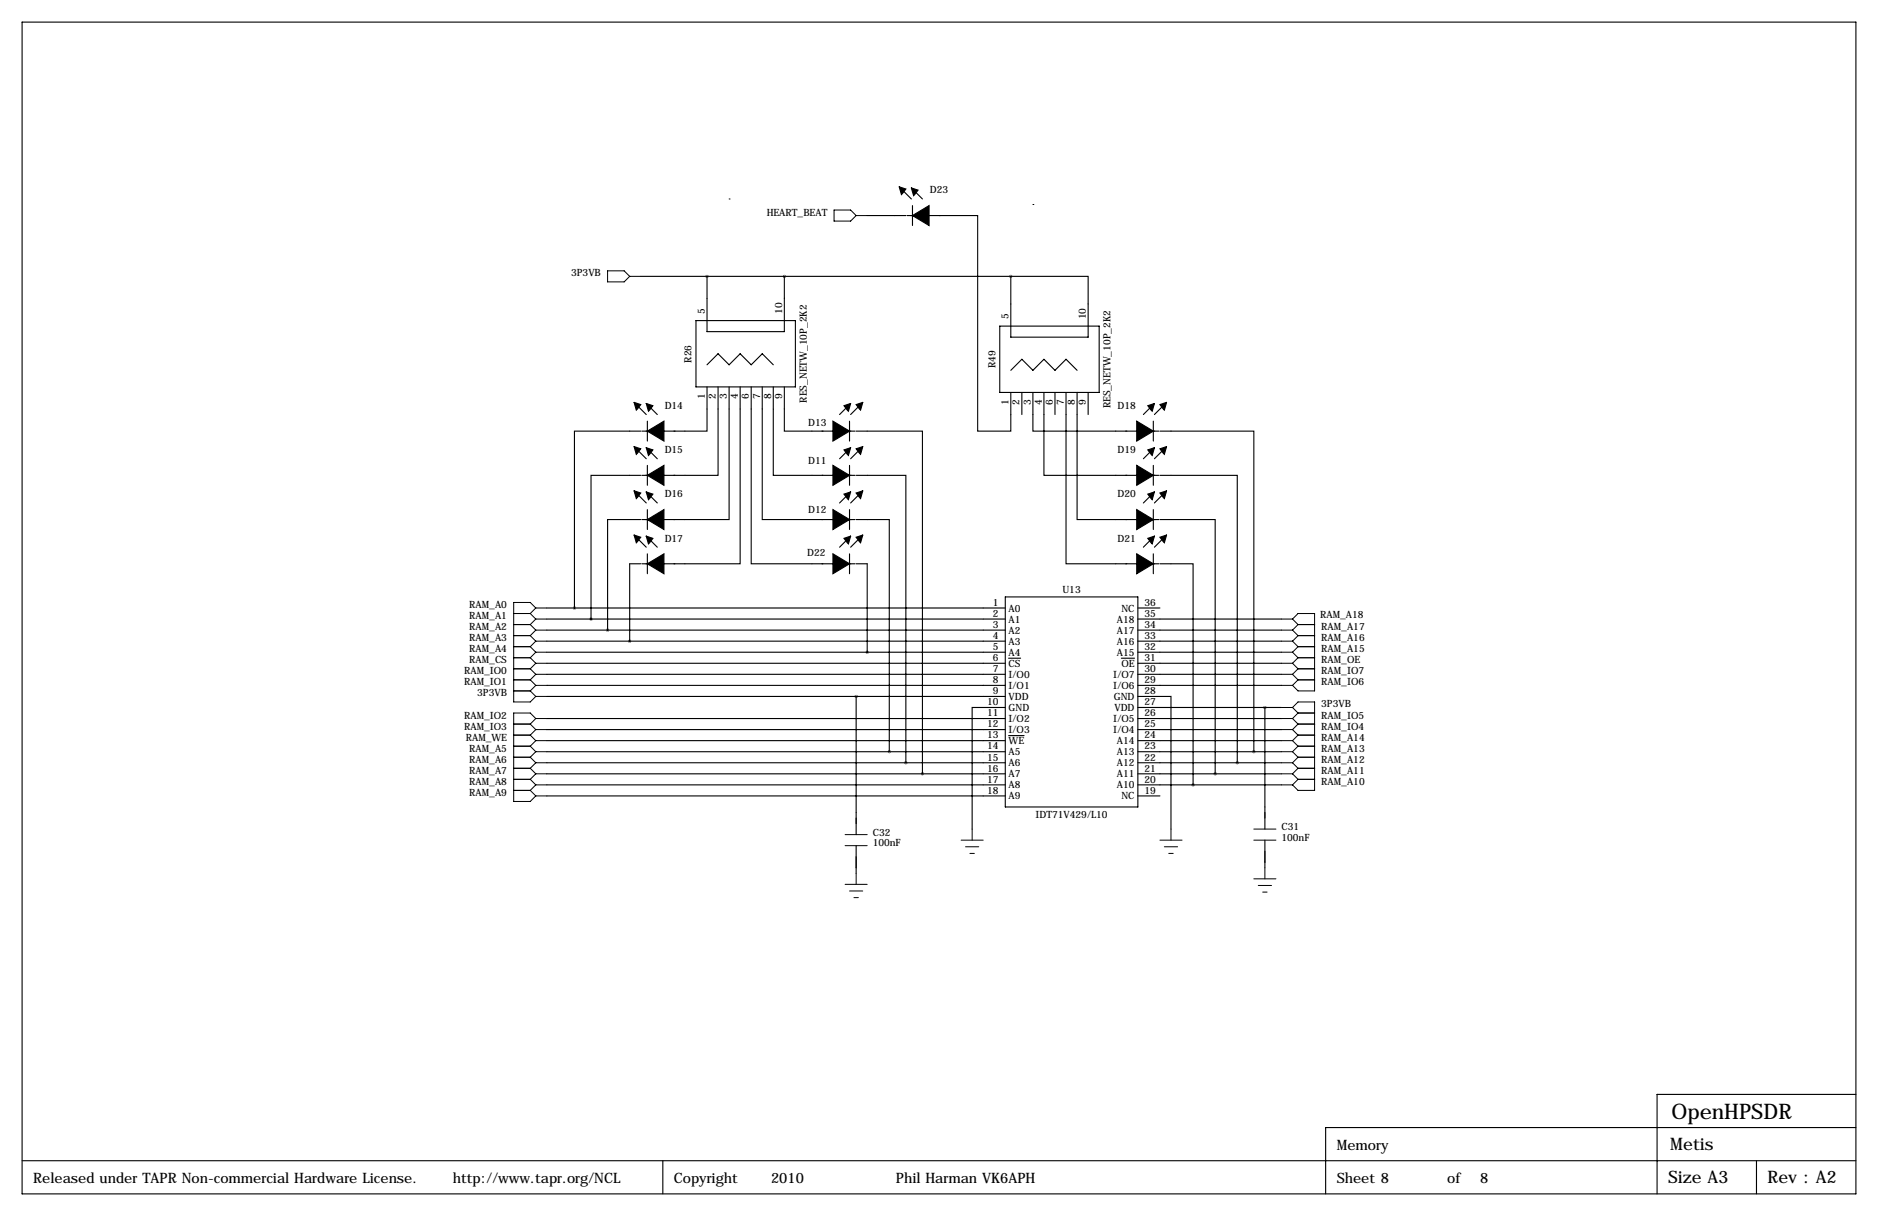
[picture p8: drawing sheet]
<svg xmlns="http://www.w3.org/2000/svg" width="432mm" height="279mm" viewBox="0 0 432 279" stroke-linecap="round" stroke-linejoin="round" font-family="sans-serif">
<g fill="none" stroke="#000" stroke-width=".25">
<path d="M5.1 5.1h421.6v269.2h-421.6zM199.4 49.5h8.9M207 43.2l2.5 2.5M208.5 49.5h16.3v49.6h7.6v-8.9M209.5 43.2l2.6 2.5M209.8 47.2v4.6M147.3 63.5h85.1M160 73.7h22.9v15.2h-22.9zM162.6 63.5v12.7h17.7v-12.7M229.9 74.9h22.8v15.3h-22.8zM232.4 63.5h17.8v14h-17.8zM146 92.7l2.6 2.5"/>
<path d="M147.3 99.1h-15.2v40.6M148.6 92.7l2.5 2.5M148.8 96.8v4.5M162.6 88.9v10.2h-15M162.6 83.8l2.5-2.5 2.5 2.5 2.6-2.5 2.5 2.5 2.6-2.5 2.5 2.5M165.1 88.9v20.3h-17.5M167.6 88.9v30.5h-20M170.2 88.9v40.6h-22.6M172.7 88.9v40.6h23.9M175.3 88.9v30.5h21.3M177.8 88.9v20.3h18.8M180.3 88.9v10.2h16.3"/>
<path d="M195.3 96.8v4.5M195.6 92.7l-2.6 2.5M196.8 99.1h15.3v78.7M198.1 92.7l-2.5 2.5M232.4 85.1l2.5-2.6 2.6 2.6 2.5-2.6 2.6 2.6 2.5-2.6 2.5 2.6M234.9 90.2v5M237.5 90.2v8.9h28.9M240 90.2v19h26.4M242.6 90.2v5M245.1 90.2v39.3h21.3M247.6 90.2v29.2h18.8M250.2 90.2v5"/>
<path d="M265.2 96.8v4.5M265.4 92.7l-2.5 2.5M266.7 99.1h21.6v73.6M268 92.7l-2.6 2.5M146 102.9l2.6 2.5M146 113l2.6 2.6M147.3 109.2h-11.4v33M147.3 119.4h-7.6v25.4M148.6 102.9l2.5 2.5M148.6 113l2.5 2.6M148.8 106.9v4.6M148.8 117.1v4.6"/>
<path d="M195.3 106.9v4.6M195.3 117.1v4.6M195.6 102.9l-2.6 2.5M195.6 113l-2.6 2.6M196.8 119.4h7.7v53.3M196.8 109.2h11.5v66.1M198.1 102.9l-2.5 2.5M198.1 113l-2.5 2.6M265.2 106.9v4.6M265.2 117.1v4.6M265.4 102.9l-2.5 2.5M265.4 113l-2.5 2.6"/>
<path d="M266.7 119.4h12.7v58.4M266.7 109.2h17.8v66.1M268 102.9l-2.6 2.5M268 113l-2.6 2.6M125.7 139.7h105.4M146 123.2l2.6 2.5M147.3 129.5h-2.5v17.8M148.6 123.2l2.5 2.5M148.8 127.3v4.5M195.3 127.3v4.5M195.6 123.2l-2.6 2.5M196.8 129.5h2.6v20.4"/>
<path d="M198.1 123.2l-2.5 2.5M231.1 137.2h30.5v48.2h-30.5zM261.6 139.7h5.1M265.2 127.3v4.5M265.4 123.2l-2.5 2.5M266.7 129.5h7.6v50.8M268 123.2l-2.6 2.5M125.7 142.2h105.4M125.7 144.8h105.4M125.7 147.3h105.4M125.7 149.9h105.4M125.7 152.4h105.4"/>
<path d="M125.7 154.9h105.4M125.7 157.5h105.4M231.9 151.2h2.8M257.8 151.2h3.1M261.6 142.2h33M261.6 144.8h33M261.6 147.3h33M261.6 149.9h33M261.6 152.4h33M261.6 154.9h33M261.6 157.5h33M125.7 160h105.4"/>
<path d="M125.7 165.1h105.4M125.7 167.6h105.4M125.7 170.2h105.4M125.7 172.7h105.4M125.7 175.3h105.4M125.7 177.8h105.4M196.8 160v31.8M231.1 162.6h-7.6v27.9M231.9 169h3.6M261.6 160h7.6v30.5M261.6 162.6h33M261.6 165.1h33"/>
<path d="M261.6 167.6h33M261.6 170.2h33M261.6 172.7h33M261.6 175.3h33M261.6 177.8h33M290.8 162.6v27.9M125.7 180.3h105.4M125.7 182.9h105.4M196.8 194.3v6.4M261.6 180.3h33M261.6 182.9h5.1M290.8 193v6.4"/>
<path d="M426.7 259.1h-121.9v15.2M426.7 251.5h-45.7v22.8M5.1 266.7h421.6M152.4 266.7v7.6M403.9 266.7v7.6"/>
</g>
<g fill="none" stroke="#000" stroke-width=".23">
<path d="M167.6 45.7h.1M191.8 48.3h3.8l1.2 1.2-1.2 1.3h-3.8zM196.8 49.5h2.6M237.5 47h.1M139.7 62.2h3.8l1.3 1.3-1.3 1.3h-3.8zM144.8 63.5h2.5M123.2 139.7h2.5M123.2 139.7l-1.3 1.3M123.2 139.7l-1.3-1.3h-3.8v22.9h3.8l1.3-1.3M118.1 141h3.8M118.1 143.5h3.8M118.1 146h3.8"/>
<path d="M118.1 148.6h3.8M118.1 151.1h3.8M118.1 153.7h3.8M118.1 156.2h3.8M118.1 158.8h3.8M121.9 141l1.3 1.2M121.9 143.5l1.3 1.3M121.9 146l1.3 1.3M121.9 148.6l1.3 1.3M121.9 151.1l1.3 1.3M121.9 153.7l1.3 1.2M121.9 156.2l1.3 1.3"/>
<path d="M121.9 158.8l1.3 1.2M123.2 142.2h2.5M123.2 142.2l-1.3 1.3M123.2 144.8h2.5M123.2 144.8l-1.3 1.2M123.2 147.3h2.5M123.2 147.3l-1.3 1.3M123.2 149.9h2.5M123.2 149.9l-1.3 1.2M123.2 152.4h2.5M123.2 152.4l-1.3 1.3M123.2 154.9h2.5"/>
<path d="M123.2 154.9l-1.3 1.3M123.2 157.5h2.5M123.2 157.5l-1.3 1.3M294.6 142.2h2.6M294.6 144.8h2.6M294.6 147.3h2.6M294.6 149.9h2.6M294.6 152.4h2.6M294.6 154.9h2.6M294.6 157.5h2.6M297.2 142.2l1.2-1.2h3.9v17.8h-3.9l-1.2-1.3M297.2 154.9l1.2 1.3"/>
<path d="M297.2 152.4l1.2 1.3M297.2 149.9l1.2 1.2M297.2 147.3l1.2 1.3M297.2 144.8l1.2 1.2M297.2 142.2l1.2 1.3M298.4 143.5h3.9M298.4 146h3.9M298.4 148.6h3.9M298.4 151.1h3.9M298.4 153.7h3.9M298.4 156.2h3.9M298.4 156.2l-1.2 1.3"/>
<path d="M298.4 153.7l-1.2 1.2M298.4 151.1l-1.2 1.3M298.4 148.6l-1.2 1.3M298.4 146l-1.2 1.3M298.4 143.5l-1.2 1.3M118.1 166.4h3.8M118.1 168.9h3.8M118.1 171.4h3.8M118.1 174h3.8M118.1 176.5h3.8M118.1 179.1h3.8M121.9 166.4l1.3 1.2"/>
<path d="M121.9 168.9l1.3 1.3M121.9 171.4l1.3 1.3M121.9 174l1.3 1.3M121.9 176.5l1.3 1.3M121.9 179.1l1.3 1.2M123.2 165.1l-1.3-1.3h-3.8v20.3h3.8l1.3-1.2M123.2 165.1h2.5M123.2 165.1l-1.3 1.3M123.2 167.6h2.5M123.2 167.6l-1.3 1.3M123.2 170.2h2.5M123.2 170.2l-1.3 1.2"/>
<path d="M123.2 172.7h2.5M123.2 172.7l-1.3 1.3M123.2 175.3h2.5M123.2 175.3l-1.3 1.2M123.2 177.8h2.5M123.2 177.8l-1.3 1.3M123.2 160h2.5M294.6 165.1h2.6M294.6 167.6h2.6M294.6 170.2h2.6M294.6 172.7h2.6M294.6 175.3h2.6"/>
<path d="M294.6 177.8h2.6M294.6 162.6h2.6M297.2 162.6l1.2-1.3h3.9v20.3h-3.9l-1.2-1.3M297.2 177.8l1.2 1.3M297.2 175.3l1.2 1.2M297.2 172.7l1.2 1.3M297.2 170.2l1.2 1.2M297.2 167.6l1.2 1.3M297.2 165.1l1.2 1.3M297.2 162.6l1.2 1.2M298.4 166.4h3.9M298.4 163.8h3.9"/>
<path d="M298.4 168.9h3.9M298.4 171.4h3.9M298.4 174h3.9M298.4 176.5h3.9M298.4 179.1h3.9M298.4 179.1l-1.2 1.2M298.4 176.5l-1.2 1.3M298.4 174l-1.2 1.3M298.4 171.4l-1.2 1.3M298.4 168.9l-1.2 1.3M298.4 166.4l-1.2 1.2M298.4 163.8l-1.2 1.3"/>
<path d="M118.1 181.6h3.8M121.9 181.6l1.3 1.3M123.2 180.3h2.5M123.2 180.3l-1.3 1.3M123.2 182.9h2.5M194.3 191.8h5.1M194.3 194.3h5.1M221 193h5.1M222 194.6h3M223 196.1h1M223.5 190.5v2.5M266.7 193h5.1"/>
<path d="M267.7 194.6h3.1M268.7 196.1h1M269.2 190.5v2.5M288.3 190.5h5.1M288.3 193h5.1M290.8 199.4v2.5M294.6 180.3h2.6M194.3 203.2h5.1M195.3 204.7h3.1M196.3 206.2h1.1M196.8 200.7v2.5M288.3 201.9h5.1"/>
<path d="M289.3 203.5h3.1M290.3 205h1"/>
</g>
<g fill="#000" stroke="#000" stroke-width=".25">
<path d="M206.8 42.9l1.5 .5-1 1.3zM209.5 43.2l1.6 .5-1 1.3zM209.8 49.5h3.8v2.3zM209.8 49.5l3.8-2.3v2.3zM145.8 92.5l1.5 .5-1 1.2zM148.6 92.7l1.5 .5-1 1.3zM148.8 99.1h3.9v2.2zM148.8 99.1l3.9-2.3v2.3zM191.5 99.1h3.8l-3.8 2.2zM191.5 96.8l3.8 2.3h-3.8zM194.1 93.2l1.5-.5-.5 1.8zM196.8 93l1.6-.5-.5 1.7z"/>
<path d="M261.4 99.1h3.8l-3.8 2.2zM261.4 96.8l3.8 2.3h-3.8zM263.9 93.2l1.5-.5-.5 1.8zM266.7 93l1.5-.5-.5 1.7zM145.8 102.6l1.5 .5-1 1.3zM145.8 112.8l1.5 .5-1 1.3zM148.6 102.9l1.5 .5-1 1.2zM148.6 113l1.5 .5-1 1.3zM148.8 109.2h3.9v2.3zM148.8 109.2l3.9-2.3v2.3zM148.8 119.4h3.9v2.3zM148.8 119.4l3.9-2.3v2.3z"/>
<path d="M191.5 109.2h3.8l-3.8 2.3zM191.5 106.9l3.8 2.3h-3.8zM191.5 119.4h3.8l-3.8 2.3zM191.5 117.1l3.8 2.3h-3.8zM194.1 103.4l1.5-.5-.5 1.7zM194.1 113.5l1.5-.5-.5 1.8zM196.8 103.1l1.6-.5-.5 1.8zM196.8 113.3l1.6-.5-.5 1.8zM261.4 109.2h3.8l-3.8 2.3zM261.4 106.9l3.8 2.3h-3.8zM261.4 119.4h3.8l-3.8 2.3zM261.4 117.1l3.8 2.3h-3.8z"/>
<path d="M263.9 103.4l1.5-.5-.5 1.7zM263.9 113.5l1.5-.5-.5 1.8zM266.7 103.1l1.5-.5-.5 1.8zM266.7 113.3l1.5-.5-.5 1.8zM145.8 122.9l1.5 .5-1 1.3zM148.6 123.2l1.5 .5-1 1.3zM148.8 129.5h3.9v2.3zM148.8 129.5l3.9-2.2v2.2zM191.5 129.5h3.8l-3.8 2.3zM191.5 127.3l3.8 2.2h-3.8zM194.1 123.7l1.5-.5-.5 1.8zM196.8 123.4l1.6-.5-.5 1.8z"/>
<path d="M261.4 129.5h3.8l-3.8 2.3zM261.4 127.3l3.8 2.2h-3.8zM263.9 123.7l1.5-.5-.5 1.8zM266.7 123.4l1.5-.5-.5 1.8z"/>
</g>
<path d="M162.5 63.5a.05 .05 0 0 0 .1 0 .05 .05 0 0 0-.1 0zM204.4 172.7a.05 .05 0 0 0 .1 0 .05 .05 0 0 0-.1 0zM180.3 63.5a.05 .05 0 0 0 .1 0 .05 .05 0 0 0-.1 0zM290.8 162.6a.05 .05 0 0 0 .1 0 .05 .05 0 0 0-.1 0zM196.8 160a.05 .05 0 0 0 .1 0 .05 .05 0 0 0-.1 0z" fill="#000" stroke="#000" stroke-width=".63"/>
<text font-size="4.9" x="384.3" y="257">OpenHPSDR</text>
<g font-size="4">
<text x="384" y="264.2">Metis</text>
<text x="383.5" y="271.8">Size A3</text>
<text x="406.4" y="271.8">Rev : A2</text>
</g>
<g font-size="3.3">
<text x="307.3" y="264.2">Memory</text>
<text x="7.6" y="271.8">Released under TAPR Non-commercial Hardware License.</text>
<text x="104.1" y="271.8">http://www.tapr.org/NCL</text>
<text x="154.9" y="271.8">Copyright</text>
<text x="177.3" y="271.8">2010</text>
<text x="206" y="271.8">Phil Harman VK6APH</text>
<text x="307.3" y="271.8">Sheet 8</text>
<text x="332.7" y="271.8">of</text>
<text x="340.4" y="271.8">8</text>
</g>
<g font-size="2.3">
<text x="213.8" y="44.4">D23</text>
<text x="176.3" y="49.5">HEART_BEAT</text>
<text x="131.3" y="63.5">3P3VB</text>
<text x="162.1" y="72.1" transform="rotate(-90 162.1 72.1)">5</text>
<text x="179.8" y="72.1" transform="rotate(-90 179.8 72.1)">10</text>
<text x="231.9" y="73.4" transform="rotate(-90 231.9 73.4)">5</text>
<text x="249.7" y="73.4" transform="rotate(-90 249.7 73.4)">10</text>
<text x="159" y="83.3" transform="rotate(-90 159 83.3)">R26</text>
<text x="228.9" y="84.6" transform="rotate(-90 228.9 84.6)">R49</text>
<text x="152.8" y="94">D14</text>
<text x="162.1" y="91.7" transform="rotate(-90 162.1 91.7)">1</text>
<text x="164.6" y="91.7" transform="rotate(-90 164.6 91.7)">2</text>
<text x="167.1" y="91.7" transform="rotate(-90 167.1 91.7)">3</text>
<text x="169.7" y="91.7" transform="rotate(-90 169.7 91.7)">4</text>
<text x="172.2" y="91.7" transform="rotate(-90 172.2 91.7)">6</text>
<text x="174.8" y="91.7" transform="rotate(-90 174.8 91.7)">7</text>
<text x="177.3" y="91.7" transform="rotate(-90 177.3 91.7)">8</text>
<text x="179.8" y="91.7" transform="rotate(-90 179.8 91.7)">9</text>
<text x="185.5" y="92.5" transform="rotate(-90 185.5 92.5)">RES_NETW_10P_2K2</text>
<text x="231.9" y="93" transform="rotate(-90 231.9 93)">1</text>
<text x="234.4" y="93" transform="rotate(-90 234.4 93)">2</text>
<text x="237" y="93" transform="rotate(-90 237 93)">3</text>
<text x="239.5" y="93" transform="rotate(-90 239.5 93)">4</text>
<text x="242.1" y="93" transform="rotate(-90 242.1 93)">6</text>
<text x="244.6" y="93" transform="rotate(-90 244.6 93)">7</text>
<text x="247.1" y="93" transform="rotate(-90 247.1 93)">8</text>
<text x="249.7" y="93" transform="rotate(-90 249.7 93)">9</text>
<text x="255.4" y="93.8" transform="rotate(-90 255.4 93.8)">RES_NETW_10P_2K2</text>
<text x="257" y="94">D18</text>
<text x="185.9" y="97.8">D13</text>
<text x="152.8" y="104.1">D15</text>
<text x="185.9" y="106.7">D11</text>
<text x="257" y="104.1">D19</text>
<text x="152.8" y="114.3">D16</text>
<text x="185.9" y="117.9">D12</text>
<text x="257" y="114.3">D20</text>
<text x="152.8" y="124.5">D17</text>
<text x="257" y="124.5">D21</text>
<text x="185.6" y="127.8">D22</text>
<text x="244.3" y="136.1">U13</text>
<text x="107.9" y="139.7">RAM_A0</text>
<text x="107.9" y="142.2">RAM_A1</text>
<text x="228.3" y="139.2">1</text>
<text x="228.3" y="141.7">2</text>
<text x="231.9" y="140.5">A0</text>
<text x="231.9" y="143">A1</text>
<text x="256.8" y="143">A18</text>
<text x="257.8" y="140.5">NC</text>
<text x="263.1" y="139.2">36</text>
<text x="263.1" y="141.7">35</text>
<text x="303.5" y="142">RAM_A18</text>
<text x="107.9" y="144.8">RAM_A2</text>
<text x="107.9" y="147.3">RAM_A3</text>
<text x="107.9" y="149.9">RAM_A4</text>
<text x="228.3" y="144.3">3</text>
<text x="228.3" y="146.8">4</text>
<text x="228.3" y="149.4">5</text>
<text x="231.9" y="145.6">A2</text>
<text x="231.9" y="148.1">A3</text>
<text x="256.8" y="145.6">A17</text>
<text x="256.8" y="148.1">A16</text>
<text x="263.1" y="144.3">34</text>
<text x="263.1" y="146.8">33</text>
<text x="263.1" y="149.4">32</text>
<text x="303.8" y="149.9">RAM_A15</text>
<text x="303.8" y="147.3">RAM_A16</text>
<text x="303.8" y="144.8">RAM_A17</text>
<text x="106.7" y="154.9">RAM_IO0</text>
<text x="107.9" y="152.4">RAM_CS</text>
<text x="228.3" y="151.9">6</text>
<text x="228.3" y="154.4">7</text>
<text x="231.9" y="150.7">A4</text>
<text x="231.9" y="153.2">CS</text>
<text x="231.9" y="155.7">I/O0</text>
<text x="256" y="155.7">I/O7</text>
<text x="256.8" y="150.7">A15</text>
<text x="257.8" y="153.2">OE</text>
<text x="263.1" y="151.9">31</text>
<text x="263.1" y="154.4">30</text>
<text x="303.8" y="154.9">RAM_IO7</text>
<text x="303.8" y="152.4">RAM_OE</text>
<text x="106.7" y="157.5">RAM_IO1</text>
<text x="109.7" y="160">3P3VB</text>
<text x="228.3" y="157">8</text>
<text x="228.3" y="159.5">9</text>
<text x="231.9" y="158.3">I/O1</text>
<text x="231.9" y="160.8">VDD</text>
<text x="256" y="158.3">I/O6</text>
<text x="256.1" y="160.8">GND</text>
<text x="263.1" y="157">29</text>
<text x="263.1" y="159.5">28</text>
<text x="303.8" y="157.5">RAM_IO6</text>
<text x="106.7" y="165.1">RAM_IO2</text>
<text x="106.7" y="167.6">RAM_IO3</text>
<text x="227" y="162.1">10</text>
<text x="227" y="164.6">11</text>
<text x="227" y="167.1">12</text>
<text x="231.9" y="163.4">GND</text>
<text x="231.9" y="165.9">I/O2</text>
<text x="256" y="165.9">I/O5</text>
<text x="256.2" y="163.4">VDD</text>
<text x="263.1" y="162.1">27</text>
<text x="263.1" y="164.6">26</text>
<text x="263.1" y="167.1">25</text>
<text x="303.8" y="167.6">RAM_IO4</text>
<text x="303.8" y="165.1">RAM_IO5</text>
<text x="303.8" y="162.6">3P3VB</text>
<text x="107.1" y="170.2">RAM_WE</text>
<text x="107.9" y="172.7">RAM_A5</text>
<text x="227" y="169.7">13</text>
<text x="227" y="172.2">14</text>
<text x="231.9" y="168.4">I/O3</text>
<text x="231.9" y="171">WE</text>
<text x="231.9" y="173.5">A5</text>
<text x="256" y="168.4">I/O4</text>
<text x="256.8" y="171">A14</text>
<text x="256.8" y="173.5">A13</text>
<text x="263.1" y="169.7">24</text>
<text x="263.1" y="172.2">23</text>
<text x="303.8" y="172.7">RAM_A13</text>
<text x="303.8" y="170.2">RAM_A14</text>
<text x="107.9" y="175.3">RAM_A6</text>
<text x="107.9" y="177.8">RAM_A7</text>
<text x="227" y="174.8">15</text>
<text x="227" y="177.3">16</text>
<text x="227" y="179.8">17</text>
<text x="231.9" y="176.1">A6</text>
<text x="231.9" y="178.6">A7</text>
<text x="256.8" y="176.1">A12</text>
<text x="256.8" y="178.6">A11</text>
<text x="263.1" y="174.8">22</text>
<text x="263.1" y="177.3">21</text>
<text x="263.1" y="179.8">20</text>
<text x="303.8" y="177.8">RAM_A11</text>
<text x="303.8" y="175.3">RAM_A12</text>
<text x="107.9" y="180.3">RAM_A8</text>
<text x="107.9" y="182.9">RAM_A9</text>
<text x="227" y="182.4">18</text>
<text x="231.9" y="181.1">A8</text>
<text x="231.9" y="183.7">A9</text>
<text x="256.8" y="181.1">A10</text>
<text x="257.8" y="183.7">NC</text>
<text x="263.1" y="182.4">19</text>
<text x="303.8" y="180.3">RAM_A10</text>
<text x="238.1" y="188">IDT71V429/L10</text>
<text x="294.6" y="190.8">C31</text>
<text x="200.7" y="192">C32</text>
<text x="200.7" y="194.4">100nF</text>
<text x="294.6" y="193.1">100nF</text>
</g>
</svg>
